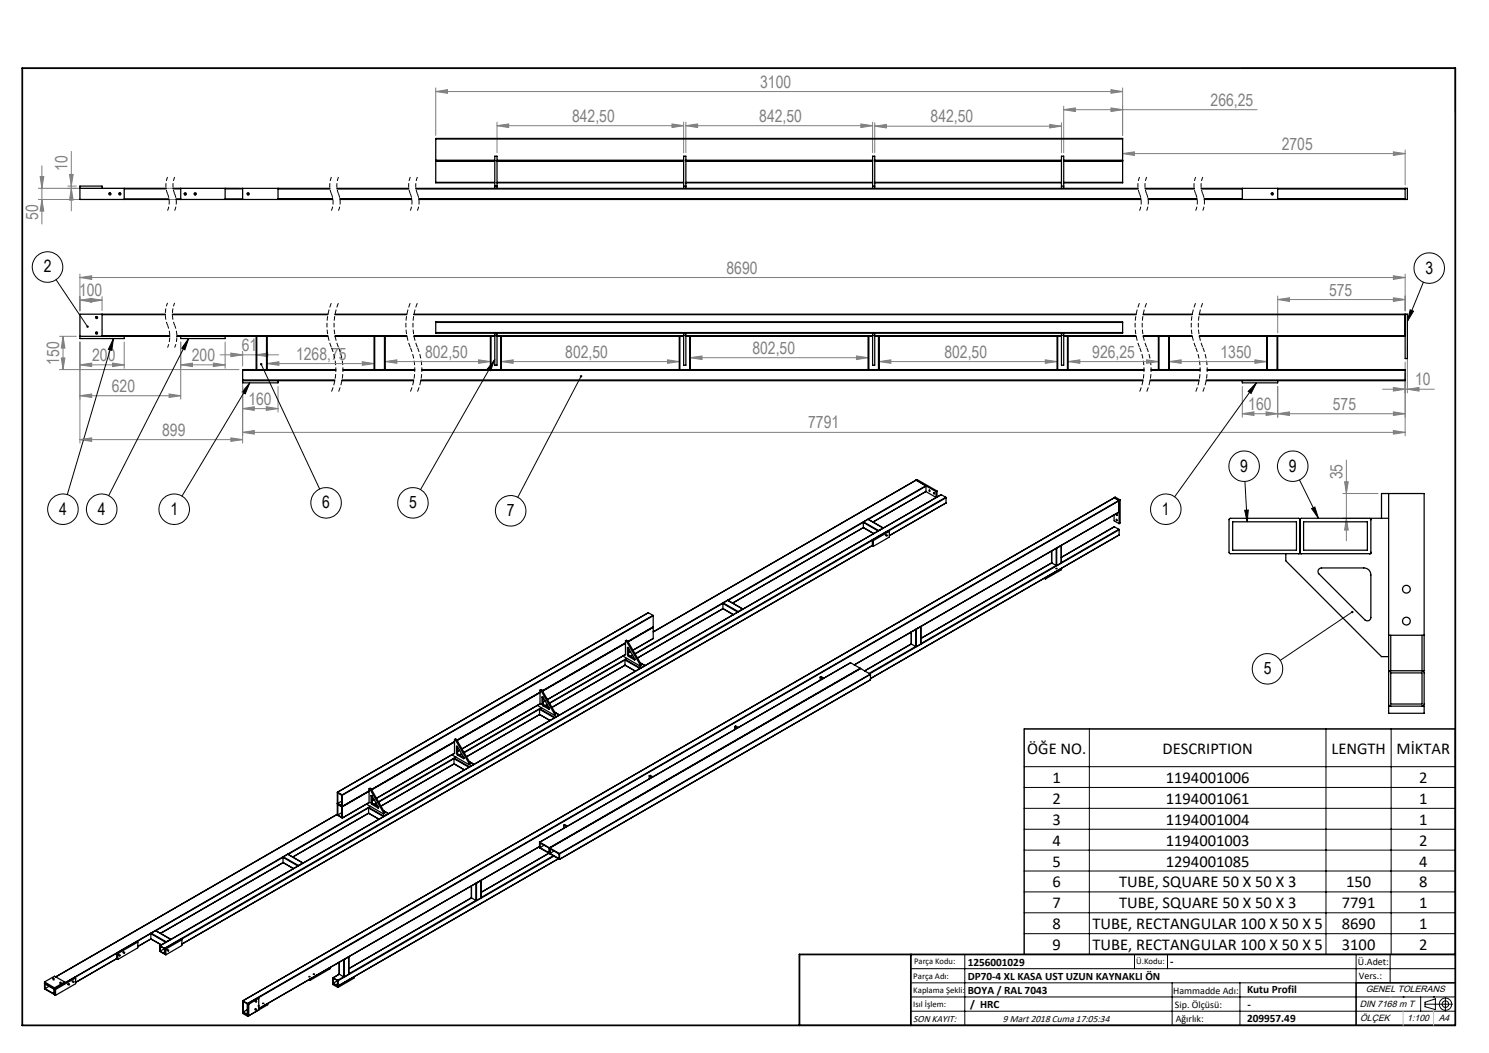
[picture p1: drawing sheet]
<svg xmlns="http://www.w3.org/2000/svg" width="420mm" height="297mm" viewBox="0 0 420 297" stroke-linecap="round" stroke-linejoin="round" font-family="sans-serif">
<g fill="none" stroke="#000" stroke-width=".28" stroke-dasharray="1.3 .6" stroke-dashoffset="-.1" stroke-linecap="butt">
<path d="M93.5 85.4a16.3 16.3 0 0 0 0 12.6M93.5 98a16.3 16.3 0 0 1 0 12.5M95.5 85.4a16.3 16.3 0 0 0 0 12.6M95.5 98a16.3 16.3 0 0 1 0 12.5M115.7 85.4a16.3 16.3 0 0 0 0 12.6M115.7 98a16.3 16.3 0 0 1 0 12.5M117.7 85.4a16.3 16.3 0 0 0 0 12.6M117.7 98a16.3 16.3 0 0 1 0 12.5M321.4 85.4a16.3 16.3 0 0 0 0 12.6M321.4 98a16.3 16.3 0 0 1 0 12.5M323.4 85.4a16.3 16.3 0 0 0 0 12.6M323.4 98a16.3 16.3 0 0 1 0 12.5"/>
<path d="M337.3 85.4a16.3 16.3 0 0 0 0 12.6M337.3 98a16.3 16.3 0 0 1 0 12.5M339.3 85.4a16.3 16.3 0 0 0 0 12.6M339.3 98a16.3 16.3 0 0 1 0 12.5"/>
</g>
<path d="M47.3 85.4l-.7 3 .2 1.7 .5 1.6M47.3 91.7l.6 3-.1 1.7-.5 1.6M49.3 85.4l-.7 3 .2 1.7 .5 1.6M49.3 91.7l.6 3-.1 1.7-.5 1.6" fill="none" stroke="#000" stroke-width=".28" stroke-dasharray="1.3 .6" stroke-dashoffset=".3" stroke-linecap="butt"/>
<g fill="none" stroke="#000" stroke-width=".28" stroke-dasharray="1.3 .6" stroke-dashoffset=".1" stroke-linecap="butt">
<path d="M47.3 49.9l-.5 2.2 .5 2.6M47.3 54.7l.4 2.2-.4 2.5M49.3 49.9l-.5 2.2 .5 2.6M49.3 54.7l.4 2.2-.4 2.5M93.5 49.9l-.5 2.2 .5 2.6M93.5 54.7l.4 2.2-.4 2.5M95.5 49.9l-.5 2.2 .5 2.6M95.5 54.7l.4 2.2-.4 2.5M115.7 49.9l-.4 2.2 .4 2.6M115.7 54.7l.5 2.2-.5 2.5M117.7 49.9l-.4 2.2 .4 2.6M117.7 54.7l.5 2.2-.5 2.5"/>
<path d="M321.4 49.9l-.4 2.2 .4 2.6M321.4 54.7l.5 2.2-.5 2.5M323.4 49.9l-.4 2.2 .4 2.6M323.4 54.7l.5 2.2-.5 2.5M337.3 49.9l-.5 2.2 .5 2.6M337.3 54.7l.4 2.2-.4 2.5M339.3 49.9l-.5 2.2 .5 2.6M339.3 54.7l.4 2.2-.4 2.5"/>
</g>
<g fill="none" stroke="#000" stroke-width=".28">
<path d="M350.2 19.2h60.3v12.6M30.7 54.8a.32 .32 0 0 1 .3-.4 .32 .32 0 0 1 .3 .3 .32 .32 0 0 1-.4 .3M33.5 54.8a.32 .32 0 0 1 .2-.4 .32 .32 0 0 1 .4 .3 .32 .32 0 0 1-.4 .3M51.9 54.8a.32 .32 0 0 1 .3-.4 .32 .32 0 0 1 .4 .3 .32 .32 0 0 1-.5 .3M54.8 54.8a.32 .32 0 0 1 .2-.4 .32 .32 0 0 1 .4 .3 .32 .32 0 0 1-.4 .3M69.7 54.8a.32 .32 0 0 1 .2-.4 .32 .32 0 0 1 .4 .3 .32 .32 0 0 1-.4 .3M358.5 54.8a.32 .32 0 0 1 .3-.4 .32 .32 0 0 1 .3 .3 .32 .32 0 0 1-.3 .3M15.8 78.9l8.9 13.2M401.5 79.6l-4.5 11M26.9 89.6a.3 .3 0 0 1 .3-.4 .3 .3 0 0 1 .3 .3 .3 .3 0 0 1-.3 .3M26.9 94a.3 .3 0 0 1 .3-.4 .3 .3 0 0 1 .3 .3 .3 .3 0 0 1-.3 .3M32 95.5l-.5 3.3-.9-.3z"/>
<path d="M32 95.5l-13 44M53.2 95.5l-1.1 3.2-.8-.5zM53.2 95.5l-22.5 44.3M397.8 87.4l.9 .4-1.7 2.8zM70.4 108l-19.1 31.9M70.4 108l-1.2 3.1-.9-.5zM73.7 102.7l16.5 35.2M139.6 101.4l-21 36.7M139.6 101.4l-1.2 3.2-.9-.5zM163.9 106.1l-17.8 34.2M354.4 108l-23.1 32.1M354.4 108l-1.5 3-.8-.6z"/>
<path d="M351.2 135.8l.6 11.4M366.5 135.4l5.4 10.8M351.1 143.9h1l-.3 3.3zM370 143.4l.9-.4 1 3.2zM297.8 160.4h.4zM381.4 172.6l-20.3 13.7M288.9 205.6h121.6v63.6h-121.6zM288.9 216.2h121.6M307.3 205.6v63.6M374 205.6v63.6M392.4 205.6v63.6M288.9 222.1h121.6"/>
<path d="M288.9 228h121.6M288.9 233.9h121.6M288.9 239.8h121.6M288.9 245.7h121.6M288.9 251.6h121.6M288.9 257.5h121.6M16.9 277.4l.4 .1-.3 .1zM34.7 268.4l.2 .1-.2 .2zM47.2 267.8l.1 .1-.2 .2zM88.3 274.7l.5 .1zM256.9 273.2h153.6M256.9 277.2h153.6"/>
<path d="M272.1 269.2v20M288.9 263.3h121.6M320 269.2v4M329.3 269.2v4M330.6 277.2v12M349.7 277.2v12M382.5 269.2v20M392.1 269.2v8M256.9 281.2h153.6M256.9 285.2h153.6M395.8 281.2h.1M400.7 281.2v4"/>
<path d="M402 283.2h7.7M402 282.7l2.9-1v3.1l-2.9-.9zM404.4 281.2h.1M407.7 281.3v3.8"/>
<circle cx="13.4" cy="75.3" r="4.3"/>
<circle cx="403.2" cy="75.6" r="4.3"/>
<circle cx="350.9" cy="131.5" r="4.3"/>
<circle cx="364.6" cy="131.5" r="4.3"/>
<circle cx="17.8" cy="143.6" r="4.3"/>
<circle cx="28.7" cy="143.6" r="4.3"/>
<circle cx="49.1" cy="143.6" r="4.3"/>
<circle cx="92" cy="141.8" r="4.3"/>
<circle cx="116.5" cy="141.8" r="4.3"/>
<circle cx="144" cy="144.1" r="4.3"/>
<circle cx="249.9" cy="151" r=".17"/>
<circle cx="328.8" cy="143.6" r="4.3"/>
<circle cx="357.5" cy="188.7" r="4.3"/>
<circle cx="15.1" cy="276.4" r=".18"/>
<circle cx="19.2" cy="277.6" r=".17"/>
<circle cx="20.5" cy="276.8" r=".19"/>
<circle cx="33.5" cy="269.3" r=".19"/>
<circle cx="87.2" cy="275.4" r=".18"/>
<circle cx="95.3" cy="277.3" r=".18"/>
<circle cx="72" cy="284.6" r=".17"/>
<circle cx="72" cy="282.3" r=".19"/>
<circle cx="73" cy="283.7" r=".18"/>
<circle cx="74.2" cy="282.9" r=".18"/>
<circle cx="407.7" cy="283.2" r=".93"/>
<circle cx="407.7" cy="283.2" r="1.74"/>
</g>
<g fill="none" stroke="#808080" stroke-width=".28">
<path d="M122.9 25.8l3.3-.5v1zM122.9 24.8v13.4M122.9 25.8h193.8M140.2 35.5l3.3-.5v1zM140.2 35.5h52.6M140.2 34.5v8.6M189.5 35l3.3 .5-3.3 .5zM192.8 34.5v8.6M193.5 35.5l3.3-.5v1zM193.5 34.5v8.6M193.5 35.5h52.6M242.8 35l3.3 .5-3.3 .5z"/>
<path d="M246.1 34.5v8.6M246.7 35.6l3.3-.5v1zM246.7 34.6v8.5M246.7 35.6h52.7M296.1 35.1l3.3 .5-3.3 .5zM299.4 34.6v8.5M300 30.9l3.3-.5v1.1zM300 29.9v13.2M300 30.9h54.6M313.4 30.4l3.3 .5-3.3 .6zM313.4 25.3l3.3 .5-3.3 .5zM316.7 24.8v13.4"/>
<path d="M10.8 56.3h56.6M10.8 53.1h56.6M11.3 49.8h1l-.5 3.3zM11.8 46.8v16.4M11.8 56.3l.5 3.2h-1zM19.1 52.5h2.5M19.6 49.2h1l-.5 3.3zM20.1 42.7v16.8M20.1 53.1l.5 3.3h-1zM316.7 43.3l3.3-.5v1zM316.7 42.3v2M316.7 43.3h79.6"/>
<path d="M393 42.8l3.3 .5-3.3 .5zM396.3 42.3v9.8M22.5 78.3l3.4-.5v1zM22.5 77.3v10.4M22.5 78.3h373.8M393 77.8l3.3 .5-3.3 .5zM396.3 77.3v10.4M16.8 94.9h4.8M17.8 94.9v9.3M17.8 94.9l.5 3.3h-1zM22.5 96.5v28.5M22.5 84.7l3.4-.5v1z"/>
<path d="M22.5 84.7h6.3M25.5 84.2l3.3 .5-3.3 .5zM28.8 83.7v3.9M35 96.5v7.4M51 96.5v16.1M63.5 96.5v7.4M65.1 99.6l3.3 .5-3.3 .5zM68.4 99.1v4.2M360.4 84.5l3.3-.5v1zM360.4 83.5v10.4M360.4 84.5h35.9M393 84l3.3 .5-3.3 .5z"/>
<path d="M397 97.7v13.1M16.8 104.2h50.6M17.3 101h1l-.5 3.2zM22.5 111.6l3.4-.5v1zM22.5 111.6h28.5M22.5 102.9l3.4-.5v1zM22.5 102.9h12.5M31.8 102.4l3.2 .5-3.2 .5zM47.7 111.1l3.3 .5-3.3 .5zM51 102.9l3.3-.5v1zM51 102.9h12.5M60.2 102.4l3.3 .5-3.3 .5z"/>
<path d="M62.1 100.1h16.5M68.4 115.2l3.3-.5v1zM68.4 105.4v19.6M68.4 115.2h10M72.2 100.1l3.3-.5v1zM75.1 114.7l3.3 .5-3.3 .5zM75.4 102.5l3.3-.5v1zM75.4 102.5h30.1M78.4 109v7.2M102.2 102l3.3 .5-3.3 .5zM108.7 102l3.2-.5v1zM108.7 102h29.6"/>
<path d="M135 101.5l3.3 .5-3.3 .5zM141.4 102l3.3-.5v1zM141.4 102h50.2M188.3 101.5l3.3 .5-3.3 .5zM194.7 100.9l3.3-.5v1zM194.7 100.9h50.2M241.6 100.4l3.3 .5-3.3 .5zM248 102l3.3-.5v1zM248 102h50.2M294.9 101.5l3.3 .5-3.3 .5zM301.3 102l3.3-.5v1zM301.3 102h25.4"/>
<path d="M323.4 101.5l3.3 .5-3.3 .5zM329.8 102l3.4-.5v1zM329.8 102h27.5M350.4 116.7l3.3-.5v1zM350.4 109v8.7M350.4 116.7h45.9M354 101.5l3.3 .5-3.3 .5zM357.1 116.2l3.3 .5-3.3 .5zM360.4 116.7l3.3-.5v1zM360.4 109v8.7M390 109.8h14.6M393 109.3l3.3 .5-3.3 .5z"/>
<path d="M393 116.2l3.3 .5-3.3 .5zM396.3 102.1v20.8M397 109.8l3.3-.5v1zM22.5 124l3.4-.5v1zM22.5 124h45.9M65.1 123.5l3.3 .5-3.3 .5zM68.4 122l3.3-.6v1zM68.4 122h327.9M378.8 139.2h9.9M379.3 135.9h1l-.5 3.3zM379.8 129.7v22.8M393 121.4l3.3 .6-3.3 .4z"/>
<path d="M378.8 146.2h6.9M379.8 146.2l.5 3.3h-1z"/>
</g>
<path d="M410.5 277.2h-28v12M225.5 289.2h185" fill="none" stroke="#000" stroke-width=".35"/>
<path d="M6.3 19.2h404.2v270h-404.2zM256.9 269.2v20M410.5 269.2h-185v20" fill="none" stroke="#000" stroke-width=".5"/>
<path d="M392.1 281.2h.1M395.8 285.2v4M404.4 285.2v4" fill="none" stroke="#c0c0c0" stroke-width=".28"/>
<g fill="#808080">
<path d="M393 77.8l3.3 .5-3.3 .5zM22.5 78.3l3.4-.5v1zM393 121.4l3.3 .6-3.3 .4zM68.4 122l3.3-.6v1zM357.1 116.2l3.3 .5-3.3 .5zM350.4 116.7l3.3-.5v1zM102.2 102l3.3 .5-3.3 .5zM75.4 102.5l3.3-.5v1zM75.1 114.7l3.3 .5-3.3 .5zM68.4 115.2l3.3-.5v1zM135 101.5l3.3 .5-3.3 .5zM108.7 102l3.2-.5v1zM60.2 102.4l3.3 .5-3.3 .5zM51 102.9l3.3-.5v1zM25.5 84.2l3.3 .5-3.3 .5zM22.5 84.7l3.4-.5v1zM31.8 102.4l3.2 .5-3.2 .5zM22.5 102.9l3.4-.5v1zM294.9 101.5l3.3 .5-3.3 .5zM248 102l3.3-.5v1zM241.6 100.4l3.3 .5-3.3 .5zM194.7 100.9l3.3-.5v1zM393 84l3.3 .5-3.3 .5zM360.4 84.5l3.3-.5v1zM397 109.8l3.3-.5v1zM393 109.3l3.3 .5-3.3 .5zM242.8 35l3.3 .5-3.3 .5zM193.5 35.5l3.3-.5v1z"/>
<path d="M329.8 102l3.4-.5v1zM354 101.5l3.3 .5-3.3 .5zM301.3 102l3.3-.5v1zM323.4 101.5l3.3 .5-3.3 .5zM141.4 102l3.3-.5v1zM188.3 101.5l3.3 .5-3.3 .5zM360.4 116.7l3.3-.5v1zM393 116.2l3.3 .5-3.3 .5zM65.1 99.6l3.3 .5-3.3 .5zM72.2 100.1l3.3-.5v1zM316.7 43.3l3.3-.5v1zM393 42.8l3.3 .5-3.3 .5zM300 30.9l3.3-.5v1.1zM313.4 30.4l3.3 .5-3.3 .6zM246.7 35.6l3.3-.5v1zM296.1 35.1l3.3 .5-3.3 .5zM140.2 35.5l3.3-.5v1zM189.5 35l3.3 .5-3.3 .5zM122.9 25.8l3.3-.5v1zM313.4 25.3l3.3 .5-3.3 .5z"/>
<path d="M22.5 111.6l3.4-.5v1zM47.7 111.1l3.3 .5-3.3 .5z"/>
<path d="M65.1 123.5l3.3 .5-3.3 .5zM22.5 124l3.4-.5v1z"/>
<path d="M379.8 146.2l.5 3.3h-1zM379.3 135.9h1l-.5 3.3z"/>
<path d="M11.8 56.3l.5 3.2h-1zM11.3 49.8h1l-.5 3.3z"/>
<path d="M17.8 94.9l.5 3.3h-1zM17.3 101h1l-.5 3.2zM19.6 49.2h1l-.5 3.3zM20.1 53.1l.5 3.3h-1z"/>
</g>
<path d="M24.4 91.9l.1 .5h.4l-.2-.3 .3 .3-.1-.5zM53.2 95.5l-1.1 3.2-.8-.5zM32 95.5l-.5 3.3-.9-.3zM70.4 108l-1.2 3.1-.9-.5zM73.4 102.4a.35 .35 0 0 0 .1 .6 .35 .35 0 0 0 .5-.2 .35 .35 0 0 0-.5-.4l.2 .3zM354.4 108l-1.5 3-.8-.6zM397.8 87.4l.9 .4-1.7 2.8zM163.7 105.9a.34 .34 0 0 0-.1 .5 .34 .34 0 0 0 .5-.1 .34 .34 0 0 0-.1-.5l-.1 .3 .1-.3zM139.6 101.4l-1.2 3.2-.9-.5zM381.2 172.4a.35 .35 0 0 0-.1 .4 .35 .35 0 0 0 .5 .1 .35 .35 0 0 0 .1-.5l-.3 .2 .3-.2zM351.1 143.9h1l-.3 3.3zM370 143.4l.9-.4 1 3.2z" fill="#000"/>
<g fill="none" stroke="#000" stroke-width=".35">
<path d="M122.9 39.2v-.2h193.8v.2M122.9 39.2v6M122.9 39.2h193.8M316.7 39.2v6M22.5 53.1h24.3M28.8 53.1v-.6h-6.3v3.8h25.2M35 53.1v3.2M35 56.1h12.7M35 53.3h11.8M48.8 53.1h44.2M48.8 53.3h2.2M49.6 56.1h1.4"/>
<path d="M49.7 56.3h44.2M51 53.1v3.2M63.5 53.1v3.2M63.5 56.1h4.9M63.5 53.3h4.9M68.4 53.1v3.2M78.4 53.1v3.2M78.4 56.1h15.4M78.4 53.3h14.7M95 53.1h20.3M95.1 53.3h20.2M95.8 56.1h20.3"/>
<path d="M95.9 56.3h20.2M117.3 53.1h203.7M117.3 53.3h203.7M118.1 56.1h203.7M118.1 56.3h203.7M122.9 45.2v.1M122.9 51.4v.2h16.7M122.9 45.3v.1M122.9 45.4v6M122.9 45.3h16.7M122.9 45.2h16.7M122.9 51.4h16.7"/>
<path d="M122.9 45.4h16.7M139.6 53.1v-9h.6v9M139.6 52.5h.6M140.2 45.3h52.6M140.2 51.6h52.6M140.2 45.2h52.6M140.2 51.4h52.6M140.2 45.4h52.6M192.8 53.1v-9h.7v9M192.8 52.5h.7M193.5 45.3h52.6M193.5 51.6h52.6"/>
<path d="M193.5 45.2h52.6M193.5 51.4h52.6M193.5 45.4h52.6M246.1 53.1v-9h.6v9M246.1 52.5h.6M246.7 45.3h52.7M246.7 51.6h52.7M246.7 45.2h52.7M246.7 51.4h52.7M246.7 45.4h52.7M299.4 53.1v-9h.6v9M299.4 52.5h.6"/>
<path d="M300 45.3h16.7M300 45.2h16.7M300 51.4h16.7M300 45.4h16.7M316.7 45.2v.1M316.7 51.4v.2h-16.7M316.7 45.3v.1M316.7 45.4v6M323 53.1h13.8M323 53.3h13.9M323.8 56.1h13.8M323.8 56.3h13.9"/>
<path d="M338.8 53.1h58.2v3.2h-57.3M338.8 53.3h11.6M339.7 56.1h10.7M350.4 53.1v3.2M360.4 53.1v3.2M360.4 56.1h35.9M360.4 53.3h35.9M396.3 56.1v.2M396.3 53.1v.2M396.3 53.3v2.8M22.5 94.9h25.4M28.8 94.8h19.1"/>
<path d="M28.8 88.8h17.8M28.8 88.6v6.3M46.6 88.6h-24.1v6.9h12.5v-.6M48.6 88.6h43.9M48.6 88.8h43.9M49.9 94.9h22.3M49.9 94.8h42.6M51 94.9v.6h12.5v-.6M72.2 94.9h.2M72.2 94.9v9.3M72.4 94.9h2.8M72.4 94.9v9.3"/>
<path d="M75.2 94.9h.2M75.2 94.9v9.3M75.4 94.9h17.1M75.4 94.9v9.3M94.5 94.8h20.3M94.5 88.8h20.2M94.5 94.9h11M94.5 88.6h20.3M105.5 94.9h.2M105.5 94.9v9.3M105.7 94.9h2.7M105.7 94.9v9.3"/>
<path d="M108.4 94.9h6.4M108.4 94.9v9.3M108.7 94.9v9.3M116.7 94.8h22.9M116.7 88.8h203.7M116.8 94.9h21.5M116.8 88.6h203.7M122.9 93.8v.1h193.8v-.1M122.9 90.9v-.1h193.8v.1M122.9 93.8h193.8M122.9 90.9v2.9M122.9 90.9h193.8"/>
<path d="M138.3 94.9h.2M138.3 94.9v9.3M138.5 94.9h1.1M138.5 94.9v9.3M139.6 93.9v9.1h.6v-9.1M139.6 94.6h.6M140.2 94.9h1.1M140.2 94.8h52.6M141.3 94.9h.1M141.3 94.9v9.3M141.4 94.9h50.2M141.4 94.9v9.3"/>
<path d="M191.6 94.9h.2M191.6 94.9v9.3M191.8 94.9h1M191.8 94.9v9.3M192.8 93.9v9.1h.7v-9.1M192.8 94.6h.7M193.5 94.9h1M193.5 94.8h52.6M194.5 94.9h.2M194.5 94.9v9.3M194.7 94.9h50.4M194.7 94.9v9.3"/>
<path d="M244.9 94.9v9.3M245.1 94.9h1M245.1 94.9v9.3M246.1 93.9v9.1h.6v-9.1M246.1 94.6h.6M246.7 94.9h1.1M246.7 94.8h52.7M247.8 94.9h50.4M247.8 94.9v9.3M248 94.9v9.3M298.2 94.9h.1M298.2 94.9v9.3"/>
<path d="M298.3 94.9h1.1M298.3 94.9v9.3M299.4 93.9v9.1h.6v-9.1M299.4 94.6h.6M300 94.9h1.1M300 94.8h20.4M301.1 94.9h.2M301.1 94.9v9.3M301.3 94.9h19.2M301.3 94.9v9.3M316.7 90.9v2.9M322.4 94.8h13.9"/>
<path d="M322.4 88.8h13.9M322.5 94.9h4.2M322.5 88.6h13.8M326.7 94.9h.2M326.7 94.9v9.3M326.9 94.9h2.8M326.9 94.9v9.3M329.7 94.9h.1M329.7 94.9v9.3M329.8 94.9h6.5M329.8 94.9v9.3M338.3 94.9h19"/>
<path d="M338.3 88.6h58.7v12.5h-.7v-12.5M338.3 94.8h58M338.3 88.8h58M357.3 94.9h.2M357.3 94.9v9.3M357.5 94.9h2.7M357.5 94.9v9.3M360.2 94.9h.2M360.2 94.9v9.3M360.4 94.9h35.9M360.4 94.9v9.3M68.4 107.2v.2"/>
<path d="M68.4 107.2h26M68.4 107.4h26M68.4 104.4h26.3M68.4 107.4v.6h10v-.6M68.4 104.4v2.8M72.2 104.2h-3.8v.2M72.2 104.2h.2M72.4 104.2h2.8M75.2 104.2h.2M75.4 104.2h19.3M96.4 107.4h20.3M96.4 107.2h20.3"/>
<path d="M96.7 104.4h20.3M96.7 104.2h8.8M105.5 104.2h.2M105.7 104.2h2.7M108.4 104.2h.3M108.7 104.2h8.3M118.7 107.4h203.7M118.7 107.2h203.7M119 104.4h203.7M119 104.2h19.3M138.3 104.2h.2M138.5 104.2h2.8"/>
<path d="M141.3 104.2h.1M141.4 104.2h50.2M191.6 104.2h.2M191.8 104.2h2.7M194.5 104.2h.2M194.7 104.2h50.2M244.9 104.2h.2M245.1 104.2h2.7M247.8 104.2h.2M248 104.2h50.2M298.2 104.2h.1M298.3 104.2h2.8"/>
<path d="M301.1 104.2h.2M301.3 104.2h21.4M324.4 107.4h13.8M324.4 107.2h13.8M324.7 104.4h13.8M324.7 104.2h2M326.7 104.2h.2M326.9 104.2h2.8M329.7 104.2h.1M329.8 104.2h8.7M340.3 107.2h56M340.5 104.4h55.8"/>
<path d="M340.5 104.2h16.8M350.4 107.4v.6h10v-.6M357.3 104.2h.2M357.5 104.2h2.7M360.2 104.2h.2M360.4 104.2h35.9v.2M396.3 107.2v.2h-56.1M396.3 104.4v2.8M258.4 135.4h.1M258.4 135.4l-74.1 42.8M258.4 135.4l5.6 3.3M258.4 135.4l.3-.1 5.6 3.2"/>
<path d="M258.4 135.4l-74.1 42.9M261.2 138.6l-15 8.6M261.2 138.6l2.8 1.7M261.2 137.1l-82.1 47.3M261.2 138.6h.1M261.2 137.1v1.5M261.2 137.1l-16.3 9.4M264 138.7v1.6M264.3 138.5v1.7l-.3 .1M264.3 138.5l-.3 .2M265.5 139.5h.1M265.5 139.5l-220.4 127.2"/>
<path d="M265.5 139.5l-220.3 127.3M265.5 139.5l1.3 .8M391.7 139.2v50h.6M243.5 147.4l4.3 2.2M243.5 148.8h.1M243.5 148.8l-36.8 21.3M243.5 148.8l3 1.7M243.5 147.4v1.4M243.5 147.3l-38.2 22.1M243.5 148.8l-36.9 21.3M243.6 147.2l-.1 .2M243.6 147.2l4.2 2.4"/>
<path d="M244.8 146.5l4.3 2.4M244.8 146.5l-1.2 .7M246.1 152.3l.2 .2M246.1 152.3v1.6l.2 .2M246.1 152.4l-199.3 115.3M246.3 152.5v1.6M249.1 148.9l-1.3 .7M250.9 149.9v1.6l-4.6 2.6M250.9 149.9l-4.6 2.6M250.9 149.9l-.3-.2-4.5 2.6M266.8 140.3v.1M266.8 140.3l-220.4 127.2"/>
<path d="M266.8 141.9l-15.9 9.2M266.8 141.8h.1M266.8 140.4v1.4M266.8 140.4l-16.2 9.4M266.8 141.8l-15.9 9.3M296.6 155.4l.1 3.4M296.7 158.8l-36.9 21.3M296.7 158.7l-36.9 21.4M296.7 158.8l1.2 .7M296.7 155.4v3.4M297.9 159.5h.2M297.9 159.5l-38.1 22"/>
<path d="M297.9 154.7v4.8M298.1 154.6h-.1M298.1 154.6v4.9M299.3 153.9l-1.2 .7M299.3 158.8l-1.2 .7M299.4 153.8l-.1 .1M299.4 158.7l-.1 .1M299.4 153.8l-.1 5M314.3 140.4h.1M314.3 140.4l1.4 .8M314.3 140.4l.2-.2 1.4 .8M314.3 145.2v1.7l1.4 .8"/>
<path d="M314.3 148.6h.1M314.3 148.6l-14.9 8.6M314.3 140.4l-245.8 141.9M314.3 140.4l1.3 .7M314.3 148.6l1.3 .7M314.8 146.5l.3 .3zM315.6 149.3l.1 .1M315.6 149.3l-16.2 9.4M315.6 141.1l-242.8 140.4M315.6 141.1l-245.8 141.9M315.7 144.4h.1M315.7 150.9h.1"/>
<path d="M315.7 144.4l-74.7 43.1M315.7 150.9l-70.2 40.5M315.7 141.2v6.5M315.7 149.4v1.5M315.7 149.4l-70.4 40.6M315.9 141l-.2 .2M315.9 141v6.5l-.2 .2M347.7 147.2h18v8h-18zM362.7 156.2v2l27 27h2M366.7 155.8l-.4 .4M366.7 155.8l.4 .4M366.7 146.6l.3-.4h19.4l.3 .4"/>
<path d="M366.7 146.6v9.2M367.7 147.2h18v8h-18zM386.7 155.8l-.4 .4M389.7 146.2v-7h12v50h-.6M391.7 146.2h-5v10h-39.8l-.2-.3v-9.3l.2-.4h19.5l.3 .4M182.8 172.8h.1M182.9 172.8l-87.7 50.6M182.9 172.8l1.3 .8M184.2 173.6l.1 .1M184.2 173.6l-87.7 50.6M184.2 176.9h.1M184.3 176.8h-.1"/>
<path d="M184.3 176.9l-7.1 4.1M184.3 176.8l-7.2 4.1 7.1-4.1M184.3 173.7l-87.7 50.6M184.3 173.7v3.1M184.3 176.9v3.2M203.9 171.6l3 1.8M203.9 170.2v1.4M203.9 170.2l-24.8 14.3M203.9 170.2l4.2 2.4M204 170.1l-.1 .1M204 170.1l4.2 2.4M205.2 169.3l4.3 2.5"/>
<path d="M205.2 169.3l-1.2 .8M208.2 172.5v.1M209.5 171.8l-1.3 .7M257.1 178.2v3.4M258.3 177.5v4.8M258.5 177.4l-.1 .1M258.5 177.4v4.9M259.7 176.7l-1.2 .7M259.7 176.7v4.9M259.8 176.7h-.1M259.8 176.7l-.1 4.9M294.5 163.1l.4 .2"/>
<path d="M294.8 162.9l.1 .1M294.9 163v.3M299.4 160.3v.1M299.4 160.4v.3l-4.5 2.6M299.4 160.4l-4.5 2.6M372 160.5l.7-.3h12a1.93 1.93 0 0 1 2 2v11.9a.99 .99 0 0 1-.6 .9 .99 .99 0 0 1-1.1-.2l-13-12.9-.2-.8zM391.7 179.2h10M392.3 179.2v10M401.1 179.2v10M151.6 199l4.8 2.8M152.3 199.9l-.1 .2M152.3 199.9l4.2 2.4"/>
<path d="M152.3 194.7v3.8M152.3 195.3l-23.4 13.5M152.3 198.5l-22 12.7M152.3 194.7l.3 .1M152.3 194.7l.3-.2 .3 .2M152.3 195.4l-23.4 13.5M152.6 194.8l3.8 6.6M152.7 199.6l-21.8 12.6M152.8 199.6l-.5 .3M152.9 196.6h.2l1.9 3.2-.1 .3M152.9 198.6l.3 .5M152.9 196.6v2"/>
<path d="M152.9 194.7l-.3 .1M152.9 194.7l3.8 6.6M153 196.5l-.1 .1M153.2 198.4l.3 .5M153.2 199.1l1.7 1M153.2 198.4l-.3 .2M153.2 196.7v1.7M153.5 198.9l-.3 .2M153.5 198.9l1.4 .8M153.7 197.7l-.5 .3M154.3 198.7l-.6 .3M154.4 198.8l-.6 .3"/>
<path d="M155 200l-.1 .1M175.7 185l4.9 2.9M176.3 186.2l4.3 2.3M176.3 187.6l2.9 1.7M176.3 186.2v1.4M176.3 187.6l-20.6 11.9M176.3 186.1l-21.3 12.3M176.4 186l-.1 .2M176.4 186l4.2 2.5M176.4 184.6h.1M176.4 181.5l-23.3 13.4M176.4 181.3l-23.4 13.6 23.4-13.5"/>
<path d="M176.4 184.6l-22 12.7M176.4 180.7v3.9M176.4 180.7l.3 .2M176.4 180.7l.3-.1 .3 .1M176.7 180.9l3.9 6.6M176.8 185.7l-21.8 12.6M176.8 185.7l-.4 .3M177 182.7h.2l1.9 3.2-.1 .2M177 184.6l.3 .5M177 180.7l-.3 .2M177 180.7l3.8 6.7M177 182.7v1.9"/>
<path d="M177.1 182.6l-.1 .1M177.3 184.5l.3 .5M177.3 185.1l1.7 1M177.3 184.5l-.3 .1M177.3 182.8v1.7M177.6 185l-.3 .1M177.6 185l1.4 .8M177.9 183.8l-.6 .3M178.4 184.7l-.6 .4M178.5 184.9l-.6 .3M179.1 186.1h-.1M179.8 185.6l24.1-13.9z"/>
<path d="M180.6 187.5v.4M180.6 186.9l1.3 .8M180.6 187l1.3 .7M180.8 187.4l-.2 .1M180.8 187.4v.3l-.2 .2M181.9 187.7l-1.3 .8M184.3 180.1l-5.8 3.3M231.4 191v.8M231.4 191l.7 .4M231.4 191l.2-.2 .7 .4M232.1 191.4h.1M232.3 191.2l-.2 .2"/>
<path d="M232.3 191.2v.1M239.9 186.9h.1M239.9 186.9l-87.7 50.7M239.9 186.9l-87.6 50.7M239.9 186.9l2.7 1.6M242.6 188.5l.1 .1M242.6 188.5l-87.6 50.6M242.7 188.6h.1M242.7 188.6l-87.7 50.6M242.7 188.6l2.8 1.5M245.5 190.1v.1M245.5 190.1l-87.7 50.6"/>
<path d="M245.5 191.7l-87.7 50.7M245.5 190.2l-87.7 50.6M245.5 190.2v1.5M257.1 181.6l-13.2 7.6M257.1 181.6l1.2 .7M258.3 182.3h.2M258.3 182.3l-13.2 7.6M259.7 181.6l-1.2 .7M391.7 199.2h10v2h-10zM392.3 189.2l-.6 .5v9l.6 .5M392.3 189.8h8.8v8.8h-8.8zM392.3 189.2h8.8"/>
<path d="M401.1 189.2l.5 .2 .1 .4v8.8l-.2 .4-.4 .2M127.5 212.9l4.8 2.8M128.1 215.4l2.9 1.7M128.1 214v1.4M128.1 214l4.2 2.4M128.1 214l-21.3 12.2M128.2 213.9l-.1 .1M128.2 213.9l4.2 2.4M128.2 209.2l-23.4 13.5 23.4-13.5M128.2 212.5l-22 12.7M128.2 208.6l.3-.2 .3 .2M128.2 208.6v3.9"/>
<path d="M128.2 208.6l.3 .1M128.2 209.3l-23.4 13.5M128.5 208.7l3.8 6.7M128.6 213.5l-21.8 12.6M128.6 213.6l-.4 .3M128.8 210.5l.2 .1 1.9 3.2-.2 .2M128.8 212.5l.2 .5M128.8 208.6l-.3 .1M128.8 208.6l3.8 6.6M128.8 210.5v2M128.9 210.5h-.1M129 212.3l.3 .5"/>
<path d="M129 213l1.7 1M129 212.3l-.2 .2M129 210.6v1.7M129.3 212.8l-.3 .2M129.3 212.8l1.5 .9M129.6 211.6l-.6 .4 .6-.4M130.2 212.6l-.6 .4M130.2 212.7l-.5 .3M130.9 213.9l-.2 .1M132.3 215.4v.3M132.4 214.8l1.3 .7M132.4 216.3l-.1 .1"/>
<path d="M132.4 214.8l1.2 .8M132.6 215.2l-.3 .2M132.6 215.2v.3l-.3 .2M133.6 215.6h.1M133.6 215.6l-1.2 .7M152.2 201.5l2.9 1.7zM152.2 200.1v1.4M152.2 201.5l-20.6 12M152.2 200l-21.3 12.3M152.2 200.1l4.2 2.4M156.4 201.4v.4M156.5 200.9l1.3 .7"/>
<path d="M156.5 202.3l-.1 .2M156.7 201.3l-.3 .1M156.7 201.3v.3l-.3 .2M157.8 201.6l-1.3 .7M183.1 218.8v.9M183.1 218.8l.7 .4M183.1 218.8l.3-.1 .7 .4M183.8 219.2v.1M184.1 219.1l-.3 .1M184.1 219.1h.1M207.2 204.9v.9M207.2 204.9l.7 .4"/>
<path d="M207.2 204.9l.3-.2 .7 .5M207.9 205.3h.1M208.2 205.2l-.3 .1M208.2 205.2h.1M95.2 226.7h.1M95.2 223.4v3.3M95.2 226.7l-.1 3.2 1.4 .8M95.2 223.4l1.3 .8M95.2 226.7l1.3 .8M95.3 223.7l1.1 .6v3l-1.1-.7zM95.3 226.9l1.1 .7v2.9l-1.1-.6zM96.4 226l-1.1 .6"/>
<path d="M96.4 229.2l-1.1 .7M96.5 224.2l.1 .1M96.5 227.5l.1 .1M96.5 230.7h.1M96.6 227.4l-.1 .1M96.6 227.4l7.5-4.3-7.5 4.4M96.6 224.3v3.1M96.6 227.6v3.1M103.4 226.8l4.8 2.8M104 227.9l4.3 2.3M104 229.3l2.9 1.8zM104 229.4l-21.4 12.3"/>
<path d="M104 227.9v1.4M104 227.9l-22.7 13.1M104 227.7v.2M104 227.7l4.3 2.5M104.1 226.4h.1M104.1 223.2l-7.5 4.4M104.1 226.4l-7.5 4.3M104.1 222.5v3.9M104.1 222.5l.3 .2M104.1 222.5l.3-.2 .3 .2M104.4 222.7l3.8 6.6M104.5 227.4l-86.3 49.8"/>
<path d="M104.5 227.5l-.5 .2M104.7 224.5l.2-.1 1.9 3.2-.2 .3M104.7 226.4l.3 .5M104.7 222.5l-.3 .2M104.7 222.5l3.8 6.6M104.7 224.5v1.9M104.8 224.4l-.1 .1M105 226.3l.2 .4M105 226.9l1.6 1M105 226.3l-.3 .1M105 224.6v1.7M105.2 226.7l-.2 .2"/>
<path d="M105.2 226.7l1.5 .9M105.5 225.5l-.5 .4M106.1 226.5l-.7 .4M106.2 226.6l-.6 .3M106.8 227.8l-.2 .1M107.5 227.4l20.6-12zM108.2 229.3v.3M108.3 228.7l1.3 .8M108.3 228.8l1.2 .7M108.5 229.1v.3l-.3 .2M108.5 229.1l-.3 .2M109.5 229.5h.1"/>
<path d="M109.5 229.5l-1.2 .7M152.2 237.6v1.5l2.8 1.6M152.3 237.6h-.1M152.3 237.6l2.7 1.5M152.3 237.8l2.6 1.4v1.3l-2.6-1.4zM153.5 238.4l-1.2 .7M155 239.1v.1M155 239.2v1.6M155.1 239.2h-.1M155.1 239.2l2.7 1.5M155.2 239.4l2.5 1.5v1.3l-2.5-1.5zM159 232.8v.8"/>
<path d="M159 232.8l.7 .4M159 232.8l.3-.2 .7 .4M159.7 233.2h.1M160 233l-.3 .2M160 233h.1M79.8 243.3h.1M79.8 243.3l3 1.7-2.9-1.7M79.8 241.8v1.5M79.8 241.8l4.3 2.5M79.9 241.8l-36 20.7M79.9 243.3l-34.6 20M79.9 241.7l-.1 .1"/>
<path d="M79.9 241.7l4.3 2.4M81.2 240.9l4.3 2.5M81.2 240.9l-1.3 .8M81.2 240.9l4.2 2.5M84.2 244.1l-.1 .1M85.4 243.4h.1M85.4 243.4l-1.2 .7M133 253.2v.1M133 253.2l-34.6 20M133 249.9v3.4M133 253.3l1.2 .7M133 253.3l-34.6 19.9"/>
<path d="M134.2 254h.2M134.2 254l-35.8 20.7M134.2 249.1v4.9M134.3 249.1h.1M134.4 249.1v4.9M135.7 248.3v.1M135.7 248.4l-1.3 .7M135.7 248.4v4.9M135.7 253.3l-1.3 .7M135.7 248.3v5M154.8 240.7l-19.1 11 19.1-11M155 240.7l2.8 1.7"/>
<path d="M156.1 241.4l-20.4 11.7M156.2 241.5l-60.9 35.1M156.3 240l-1.1 .7M157.5 242.2l-62.2 35.9M157.5 242.2l-62.2 36M157.8 240.7v.1M157.8 242.4h.1M157.8 240.8v1.6M12.6 277v1.9l2.7 1.6M12.6 277l2.8-1.7 2.8 1.7M12.6 277l2.8 1.6M12.6 277.3h.1"/>
<path d="M12.6 277.3l2.8 1.7M12.6 277.3l2.8 1.6M12.7 277.5l2.5 1.5v1.3l-2.5-1.5zM13.8 278.2l-1.1 .6M15.4 278.6v2l.3 .1M15.4 278.9l.3 .2M15.7 279.1v1.6M15.7 275.5l79.4-45.8-79.4 45.9M17 277.1l.3 .1zM18.2 277l-2.8 1.6M18.2 277v.3l-2.8 1.6M20.7 276.9l.1-.1 .1 .2-.2 .1z"/>
<path d="M21.3 275.8v1.7l-5.6 3.2M21.3 275.8l-.2-.1-5.7 3.2M21.3 275.8l-5.6 3.3M32.9 270.4l-11.6 6.7M32.9 268.9l-11.8 6.8M33.2 269l-.3-.2v1.6l.3 .2M33.2 269v1.6M35 268.6h.2l-.2 .3zM38.6 265.5l.3 .2M38.9 265.7l-5.7 3.3M38.9 265.7v1.6l-5.7 3.3M42.5 264.8l3 1.7"/>
<path d="M42.5 264.8l-3.6 2.2 3.7-2.2M42.5 263.3v1.5M42.5 263.3l-3.9 2.3M42.5 263.3l4.2 2.5M42.6 263.2l-.1 .1M42.6 263.2l4.3 2.4M43.9 262.5l4.3 2.4-1.3 .7M43.9 262.5l-1.3 .7M45.2 266.8l-.1 1.5 1.4 .8M45.2 266.8l1.2 .7M46.4 267.5l.1 .1M46.4 267.6l-1.2-.8v1.5"/>
<path d="M46.4 267.6v1.4l-1.2-.7M46.4 267.6l-1.2 .7M46.5 269.1h.1M46.5 267.5v1.7l.3 .1M46.5 267.5l4.5-2.6 .3 .2v1.6l-4.5 2.6M46.5 267.5l.3 .2M46.8 267.7v1.6M46.9 265.6l-.1 .1M47.4 268h.2l-.1 .2zM51.3 266.3l194.8-112.4-194.8 112.4M87.1 276.4l.3 .1M87.4 276.2h.1"/>
<path d="M87.4 276.2v.3M93 272.9h.1M93.1 272.9v.4l-5.7 3.2M93.1 272.9l-5.7 3.3M93.9 277.4v.3l1.4 .8M93.9 277.4l1.4 .8v.3M94 275.8v1.6M94 275.8l1.2 .7M95.2 276.5l.1 .1M95.2 276.6v1.5l-1.2-.8M95.2 276.6l-1.2-.7v1.4M95.2 276.6l-1.2 .7"/>
<path d="M95.3 278.1h-.1M95.3 276.6v1.5M95.7 274.7v.1M95.7 274.8l-1.8 1M95.7 271.4v3.4M95.7 274.8l1.2 .7M95.7 274.8l-1.7 1M96.9 275.5h.2M96.9 275.5l-1.7 1M96.9 270.7v4.8M97.1 270.6l1.3-.8v5M97.1 270.6h-.1"/>
<path d="M97.1 270.6v4.9M98.4 274.8l-1.3 .7M98.4 274.7v.1M99.8 275.6v.3l-4.5 2.6M15.4 280.5h.1M15.4 280.5h-.1M68.5 285.5l1.4 .8M68.5 285.5l1.7 1M68.6 282.5l1.1 .6v3l-1.1-.7zM69.7 284.8l-1.1 .6M69.8 283l.1 .1M69.8 283l-1.3-.7v3.6l1.4 .8"/>
<path d="M69.8 286.3h.1M69.9 283.1v3.6M69.9 283.1l.3 .1M70.2 283.2v3.3M72.3 282.4l.1 .1-.2 .1zM72.3 284.7l.1 .1-.2 .1zM73 281.6l-2.8 1.6M73 281.6v3.3l-2.8 1.6M73 281.6l-.3-.2-2.8 1.7M75.5 283.1h.1M75.5 283.1l-2.5 1.4 79.2-45.7-79.2 45.7M75.5 283.1v.3l-5.6 3.3"/>
<circle cx="31" cy="54.7" r=".26"/>
<circle cx="33.8" cy="54.7" r=".26"/>
<circle cx="52.2" cy="54.7" r=".27"/>
<circle cx="55" cy="54.7" r=".27"/>
<circle cx="70" cy="54.7" r=".26"/>
<circle cx="358.9" cy="54.7" r=".26"/>
<circle cx="27.2" cy="93.9" r=".25"/>
<circle cx="27.2" cy="89.6" r=".25"/>
<circle cx="262.2" cy="138.4" r=".19"/>
<circle cx="263.5" cy="139.2" r=".19"/>
<circle cx="250.1" cy="151.1" r=".14"/>
<circle cx="315" cy="145.1" r=".18"/>
<circle cx="396.7" cy="175.2" r="1.09"/>
<circle cx="396.7" cy="166.2" r="1.09"/>
<circle cx="15.1" cy="276" r=".13"/>
<circle cx="19.5" cy="277.7" r=".14"/>
<circle cx="33.8" cy="269.5" r=".13"/>
</g>
<g font-size="4.8" fill="#808080">
<text x="214.4" y="24.7">3100</text>
<text x="341.5" y="29.8">266,25</text>
<text x="161.4" y="34.4">842,50</text>
<text x="214.2" y="34.4">842,50</text>
<text x="262.5" y="34.5">842,50</text>
<text x="361.5" y="42.2">2705</text>
<text x="19.1" y="48.2" transform="rotate(-90 19.1 48.2)">10</text>
<text x="10.8" y="62.1" transform="rotate(-90 10.8 62.1)">50</text>
<text x="204.9" y="77.2">8690</text>
<text x="22.3" y="83.6">100</text>
<text x="374.9" y="83.4">575</text>
<text x="26" y="101.8">200</text>
<text x="54.1" y="101.8">200</text>
<text x="68.2" y="99">61</text>
<text x="83.5" y="101.5">1268,75</text>
<text x="119.9" y="100.9">802,50</text>
<text x="159.4" y="100.9">802,50</text>
<text x="212.2" y="99.8">802,50</text>
<text x="266.4" y="100.9">802,50</text>
<text x="308.1" y="100.9">926,25</text>
<text x="344.3" y="100.9">1350</text>
<text x="16.7" y="102.8" transform="rotate(-90 16.7 102.8)">150</text>
<text x="31.5" y="110.5">620</text>
<text x="399.1" y="108.7">10</text>
<text x="70.1" y="114.2">160</text>
<text x="352.1" y="115.6">160</text>
<text x="376" y="115.6">575</text>
<text x="45.7" y="122.9">899</text>
<text x="228" y="120.8">7791</text>
<text x="378.7" y="135.2" transform="rotate(-90 378.7 135.2)">35</text>
</g>
<g font-size="4.8">
<text x="12.3" y="76.8">2</text>
<text x="402.1" y="77.1">3</text>
<text x="349.9" y="133">9</text>
<text x="363.6" y="133">9</text>
<text x="90.9" y="143.4">6</text>
<text x="115.4" y="143.4">5</text>
<text x="16.7" y="145.2">4</text>
<text x="27.6" y="145.2">4</text>
<text x="48.1" y="145.2">1</text>
<text x="143" y="145.6">7</text>
<text x="327.8" y="145.2">1</text>
<text x="356.4" y="190.2">5</text>
</g>
<g font-size="4.7">
<text x="289.8" y="212.6">ÖĞE NO.</text>
<text x="327.9" y="212.6">DESCRIPTION</text>
<text x="375.5" y="212.6">LENGTH</text>
<text x="393.9" y="212.6">MİKTAR</text>
<text x="296.9" y="220.9">1</text>
<text x="328.8" y="220.9">1194001006</text>
<text x="400.3" y="220.9">2</text>
<text x="296.9" y="226.8">2</text>
<text x="328.8" y="226.8">1194001061</text>
<text x="400.3" y="226.8">1</text>
<text x="296.9" y="232.7">3</text>
<text x="328.8" y="232.7">1194001004</text>
<text x="400.3" y="232.7">1</text>
<text x="296.9" y="238.5">4</text>
<text x="328.8" y="238.5">1194001003</text>
<text x="400.3" y="238.5">2</text>
<text x="296.9" y="244.4">5</text>
<text x="328.8" y="244.4">1294001085</text>
<text x="400.3" y="244.4">4</text>
<text x="296.9" y="250.3">6</text>
<text x="315.6" y="250.3">TUBE, SQUARE 50 X 50 X 3</text>
<text x="379.7" y="250.3">150</text>
<text x="400.3" y="250.3">8</text>
<text x="296.9" y="256.2">7</text>
<text x="315.6" y="256.2">TUBE, SQUARE 50 X 50 X 3</text>
<text x="378.5" y="256.2">7791</text>
<text x="400.3" y="256.2">1</text>
<text x="296.9" y="262.1">8</text>
<text x="308.1" y="262.1">TUBE, RECTANGULAR 100 X 50 X 5</text>
<text x="378.5" y="262.1">8690</text>
<text x="400.3" y="262.1">1</text>
<text x="296.9" y="268">9</text>
<text x="308.1" y="268">TUBE, RECTANGULAR 100 X 50 X 5</text>
<text x="378.5" y="268">3100</text>
<text x="400.3" y="268">2</text>
</g>
<g font-size="3.2">
<text x="272.9" y="272.3">1256001029</text>
<text x="330" y="272.2">-</text>
<text x="272.9" y="280.3">BOYA / RAL 7043</text>
<text x="272.9" y="276.3">DP70-4 XL KASA UST UZUN KAYNAKLI ÖN</text>
<text x="351.8" y="280">Kutu Profil</text>
<text x="273.7" y="284.4">/ HRC</text>
<text x="351.9" y="284.3">-</text>
<text x="351.8" y="288.3">209957.49</text>
</g>
<g font-size="2.8">
<text x="383" y="272.2">Ü.Adet:</text>
<text x="330.9" y="280.3">Hammadde Adı:</text>
<text x="383.3" y="276">Vers.:</text>
<text x="331.4" y="284.3">Sip. Ölçüsü:</text>
<text x="257.6" y="288.3">SON KAYIT:</text>
<text x="282.9" y="288.3">9 Mart 2018 Cuma 17:05:34</text>
<text x="331.6" y="288.3">Ağırlık:</text>
</g>
<g font-size="2.6">
<text x="385.2" y="279.9">GENEL TOLERANS</text>
<text x="383.5" y="284">DIN 7168 m T</text>
<text x="383.6" y="288.1">ÖLÇEK</text>
<text x="396.9" y="288.1">1:100</text>
<text x="405.8" y="288.1">A4</text>
</g>
<g font-size="2.5">
<text x="257.9" y="272">Parça Kodu:</text>
<text x="320.5" y="272">Ü.Kodu:</text>
<text x="257.6" y="280">Kaplama Şekli:</text>
<text x="257.6" y="276">Parça Adı:</text>
<text x="257.6" y="284.1">Isıl İşlem:</text>
</g>
</svg>
